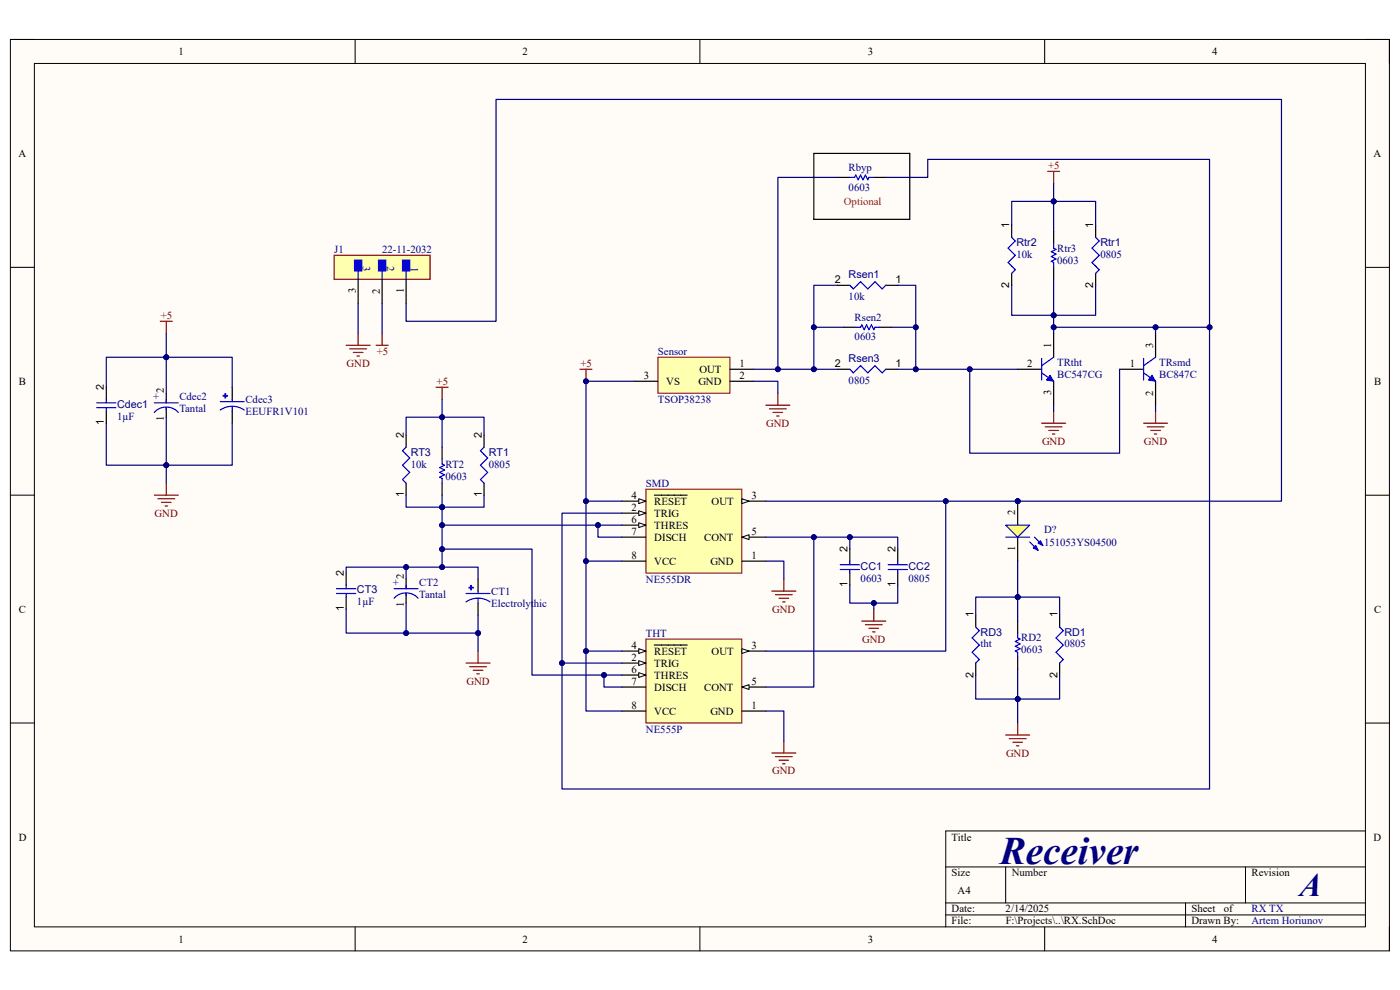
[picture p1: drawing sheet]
<svg xmlns="http://www.w3.org/2000/svg" width="297mm" height="210mm" viewBox="0 0 297 210" stroke-linecap="round" stroke-linejoin="round" font-family="sans-serif">
<path d="M2.2 8.4h292.6v193.3h-292.6z" fill-rule="evenodd" fill="#fffcf8"/>
<path d="M2.2 8.4h292.6v193.3h-292.6z" fill="none" stroke="#000" stroke-width=".21"/>
<path d="M7.3 13.5h282.4v183.1h-282.4z" fill-rule="evenodd" fill="#fffcf8"/>
<g fill="none" stroke="#000" stroke-width=".21">
<path d="M2.2 8.4h5.1M7.3 13.5h282.4v183.1h-282.4zM75.3 8.4v5.1M148.5 8.4v5.1M221.6 8.4v5.1M289.7 8.4h5.1v5.1M2.2 56.7h5.1M289.7 56.7h5.1M2.2 105h5.1M289.7 105.1h5.1M2.2 153.4h5.1M289.7 153.4h5.1"/>
<path d="M289.7 176.3h-89.1v20.3M75.3 196.6v5.1M148.5 196.6v5.1M200.6 183.9h89.1M200.6 191.5h89.1M200.6 194.1h89.1M213.4 183.9v7.6M221.6 196.6v5.1M251.5 191.5v5.1M264.2 183.9v7.6M294.8 196.6v5.1"/>
</g>
<path d="M137 103.8h20.4v17.8h-20.4z" fill-rule="evenodd" fill="#ffffb0"/>
<path d="M137 103.8h20.4v17.8h-20.4z" fill="none" stroke="#800000" stroke-width=".21"/>
<path d="M131.9 108.9h5.1M157.4 119h5.1" fill="none" stroke="#000" stroke-width=".25"/>
<path d="M135.5 108.4l1.5 .5-1.5 .5z" fill="#f8fcff"/>
<path d="M135.5 108.4l1.5 .5-1.5 .5z" fill="none" stroke="#000" stroke-width=".21"/>
<path d="M157.4 106.3h5.1" fill="none" stroke="#000" stroke-width=".25"/>
<path d="M157.4 105.8l1.5 .5-1.5 .5z" fill="#f8fcff"/>
<path d="M157.4 105.8l1.5 .5-1.5 .5z" fill="none" stroke="#000" stroke-width=".21"/>
<path d="M131.9 106.3h5.1" fill="none" stroke="#000" stroke-width=".25"/>
<path d="M135.5 105.8l1.5 .5-1.5 .5z" fill="#f8fcff"/>
<path d="M135.5 105.8l1.5 .5-1.5 .5z" fill="none" stroke="#000" stroke-width=".21"/>
<path d="M138.8 105h7M157.4 114h5.1" fill="none" stroke="#000" stroke-width=".25"/>
<path d="M157.4 114l1.5-.6v1.1z" fill="#f8fcff"/>
<path d="M157.4 114l1.5-.6v1.1z" fill="none" stroke="#000" stroke-width=".21"/>
<path d="M131.9 111.4h5.1" fill="none" stroke="#000" stroke-width=".25"/>
<path d="M135.5 110.9l1.5 .5-1.5 .5z" fill="#f8fcff"/>
<path d="M135.5 110.9l1.5 .5-1.5 .5z" fill="none" stroke="#000" stroke-width=".21"/>
<path d="M131.9 114h5.1M131.9 119h5.1" fill="none" stroke="#000" stroke-width=".25"/>
<path d="M139.6 75.8h15.2v7.6h-15.2z" fill-rule="evenodd" fill="#ffffb0"/>
<path d="M139.6 75.8h15.2v7.6h-15.2z" fill="none" stroke="#800000" stroke-width=".21"/>
<path d="M154.8 78.3h5.1M134.5 80.9h5.1M154.8 80.9h5.1" fill="none" stroke="#000" stroke-width=".25"/>
<path d="M162.5 86h5.1M163.2 86.7h3.6M164 87.5h2M164.8 88.3h.5M165 83.4v2.6" fill="none" stroke="#800000" stroke-width=".25"/>
<path d="M70.9 54.2h20.3v5.1h-20.3z" fill-rule="evenodd" fill="#ffffb0"/>
<path d="M70.9 54.2h20.3v5.1h-20.3z" fill="none" stroke="#800000" stroke-width=".25"/>
<path d="M85.4 55.2h1.5v2.3h-1.5z" fill-rule="evenodd" fill="#00f"/>
<path d="M85.4 55.2h1.5v2.3h-1.5zM86.2 57.5v1.8" fill="none" stroke="#00f" stroke-width=".25"/>
<path d="M80.3 55.2h1.5v2.3h-1.5z" fill-rule="evenodd" fill="#00f"/>
<path d="M80.3 55.2h1.5v2.3h-1.5zM81.1 57.5v1.8" fill="none" stroke="#00f" stroke-width=".25"/>
<path d="M75.2 55.2h1.5v2.3h-1.5z" fill-rule="evenodd" fill="#00f"/>
<path d="M75.2 55.2h1.5v2.3h-1.5zM76 57.5v1.8" fill="none" stroke="#00f" stroke-width=".25"/>
<path d="M76 59.3v5M81.1 59.3v5M86.2 59.3v5" fill="none" stroke="#000" stroke-width=".25"/>
<path d="M99.9 124.2h.1v.9h-.1z" fill-rule="evenodd" fill="#00f"/>
<path d="M99.9 124.2h.1v.9h-.1z" fill="none" stroke="#00f" stroke-width=".25"/>
<path d="M99.5 124.6h.9v.1h-.9z" fill-rule="evenodd" fill="#00f"/>
<path d="M98.9 127.7a4.4 4.4 0 0 1 5.1 0M98.9 125.9h5.1M99.5 124.6h.9v.1h-.9zM101.4 125.4v.5M101.4 126.9v1" fill="none" stroke="#00f" stroke-width=".25"/>
<path d="M101.4 122.9v2.5M101.4 127.9v2.6" fill="none" stroke="#000" stroke-width=".25"/>
<path d="M47.7 83.5h.2v.9h-.2z" fill-rule="evenodd" fill="#00f"/>
<path d="M47.7 83.5h.2v.9h-.2z" fill="none" stroke="#00f" stroke-width=".25"/>
<path d="M47.3 83.9h.9v.1h-.9z" fill-rule="evenodd" fill="#00f"/>
<path d="M46.7 85.2h5.1M46.7 87a4.4 4.4 0 0 1 5.1 0M47.3 83.9h.9v.1h-.9zM49.3 84.7v.5M49.3 86.2v1M86.2 94.9l-.8 .7 1.5 1.6-1.5 1.5 1.5 1.5-1.5 1.5 .8 .8M93.8 97.4v1l.5 .3-1 .5 1 .5-1 .5 1 .5-1 .5 .5 .3v1M102.7 94.9l-.8 .7 1.6 1.6-1.6 1.5 1.6 1.5-1.6 1.5 .8 .8M83.6 126.9a3.4 3.4 0 0 1 5.1 0M83.6 124.9h5.1M86.2 124.1v.8M86.2 125.9v.5" fill="none" stroke="#00f" stroke-width=".25"/>
<path d="M49.3 82.1v2.6M49.3 87.2v2.6M86.2 92.3v2.6M93.8 94.9v2.5M102.7 92.3v2.6M86.2 102.5v2.5M93.8 102.5v2.5M102.7 102.5v2.5M86.2 122.9v2M86.2 125.9v2" fill="none" stroke="#000" stroke-width=".25"/>
<g fill="none" stroke="#800000" stroke-width=".25">
<path d="M73.4 73.2h5.1M74.2 74h3.6M75 74.8h2M75.7 75.5h.5M76 70.7v2.5M79.8 73.2h2.5M81.1 70.7v2.5M123 78.3h2.6M124.3 78.3v2.6M101.4 138.1v2.6M98.9 140.7h5.1M99.6 141.4h3.6"/>
<path d="M100.4 142.2h2M101.2 142.9h.5"/>
</g>
<circle cx="124.3" cy="80.9" r=".51" fill="#000080"/>
<circle cx="124.3" cy="80.9" r=".51" fill="none" stroke="#000080" stroke-width=".21"/>
<path d="M92.5 82.1h2.6M93.8 82.1v2.6M163.7 125.4h5.1M164.5 126.2h3.6M165.3 126.9h2M166 127.7h.5M166.3 122.9v2.5" fill="none" stroke="#800000" stroke-width=".25"/>
<path d="M177.7 78.3h2.6M177.7 60.5h2.6M179 69.4h2.6M186.6 69.4h2.6M187.9 78.3h2.6M187.9 60.5h2.6M215.9 78.3h5.1M223.5 70.7v5.1M223.5 80.9v5.1M73.4 121.6v2.5M73.4 126.7v2.5" fill="none" stroke="#000" stroke-width=".25"/>
<path d="M180.3 78.3l.7 .8 1.6-1.5 1.5 1.5 1.5-1.5 1.6 1.5 .7-.8M180.3 60.5l.7 .8 1.6-1.5 1.5 1.5 1.5-1.5 1.6 1.5 .7-.8M181.6 69.4h1l.2-.5 .5 1 .5-1 .6 1 .5-1 .5 1 .2-.5h1M221 79.1l2.5 1.8M221 76v4.6M223.5 75.8l-2.5 1.8M71.4 124.9h4.1M71.4 125.9h4.1M73.4 124.1v.8M73.4 125.9v.8" fill="none" stroke="#00f" stroke-width=".25"/>
<path d="M222.8 79.6l.7 1.3-1.5-.3z" fill="#00f"/>
<path d="M222.8 79.6l.7 1.3-1.5-.3z" fill="none" stroke="#00f" stroke-width=".21"/>
<path d="M214.6 47.8v2.6M214.6 58v2.5M223.5 49.1v2.5M223.5 56.7v2.6M232.4 47.8v2.6M232.4 58v2.5" fill="none" stroke="#000" stroke-width=".25"/>
<path d="M214.6 50.4l.8 .7-1.5 1.5 1.5 1.6-1.5 1.5 1.5 1.5-.8 .8M223.5 51.6v1l.5 .3-1 .5 1 .5-1 .5 1 .5-1 .5 .5 .3v1M232.4 50.4l.8 .7-1.5 1.5 1.5 1.6-1.5 1.5 1.5 1.5-.8 .8" fill="none" stroke="#00f" stroke-width=".25"/>
<circle cx="215.9" cy="106.3" r=".51" fill="#000080"/>
<circle cx="215.9" cy="106.3" r=".51" fill="none" stroke="#000080" stroke-width=".21"/>
<path d="M215.9 106.3v5.1" fill="none" stroke="#000" stroke-width=".25"/>
<circle cx="215.9" cy="106.3" r=".51" fill="#000080"/>
<circle cx="215.9" cy="106.3" r=".51" fill="none" stroke="#000080" stroke-width=".21"/>
<path d="M215.9 114v5" fill="none" stroke="#000" stroke-width=".25"/>
<path d="M213.4 111.4h5.1l-2.6 2.6z" fill="#ff0"/>
<path d="M213.4 111.4h5.1l-2.6 2.6zM218.5 115l1.7 1.7M219.5 114l1.7 1.7" fill="none" stroke="#00f" stroke-width=".25"/>
<path d="M219.7 115.7l.5 1-1-.5z" fill="#00f"/>
<path d="M219.7 115.7l.5 1-1-.5z" fill="none" stroke="#00f" stroke-width=".25"/>
<path d="M220.2 115.2l.5-.5 .5 1z" fill="#00f"/>
<g fill="none" stroke="#00f" stroke-width=".25">
<path d="M180.3 37.6h1l.3-.5 .5 1 .5-1 .5 1 .5-1 .5 1 .3-.5h1M20.5 85.5h4.1M20.5 86.5h4.1M22.6 86.5v.7M22.6 84.7v.8M32.7 85.5h5.1M32.7 87.5a3.4 3.4 0 0 1 5.1 0M35.3 84.7v.8M35.3 86.5v.5M178.3 119.8h4M180.3 119v.8M188.4 119.8h4.1"/>
<path d="M190.5 119v.8M213.4 114h5.1M220.2 115.2l.5-.5 .5 1zM178.3 120.8h4M180.3 120.8v.8M188.4 120.8h4.1M190.5 120.8v.8M207 133l.8 .8-1.6 1.5 1.6 1.5-1.6 1.6 1.6 1.5-.8 .8M215.9 134.3v1l.5 .3-1 .5 1 .5-1 .5 1 .5-1 .5 .5 .3v1M224.8 133l.8 .8-1.6 1.5 1.6 1.5-1.6 1.6 1.6 1.5-.8 .8"/>
</g>
<g fill="none" stroke="#000" stroke-width=".25">
<path d="M172.7 32.5h20.3v14h-20.3zM177.7 37.6h2.6M185.4 37.6h2.5M22.6 87.2v2.6M22.6 82.1v2.6M35.3 83.4v2.1M35.3 86.5v2M180.3 116.5v2.5M190.5 116.5v2.5M180.3 121.6v2.5M190.5 121.6v2.5M207 130.5v2.5"/>
<path d="M215.9 131.8v2.5M215.9 139.4v2.5M224.8 130.5v2.5M207 140.7v2.5M224.8 140.7v2.5"/>
</g>
<g fill="none" stroke="#800000" stroke-width=".25">
<path d="M222.3 36.4h2.5M223.5 36.4v2.5M34 68.2h2.5M35.3 68.2v2.5M221 89.8h5.1M221.8 90.6h3.5M222.5 91.3h2M223.3 92.1h.5M223.5 87.2v2.6M32.7 105h5.1M33.5 105.8h3.6M34.3 106.6h2"/>
<path d="M35 107.3h.5M35.3 102.5v2.5M182.8 131.8h5.1M183.6 132.5h3.6M184.4 133.3h2M185.1 134h.5M185.4 129.2v2.6M213.4 155.9h5.1M214.1 156.7h3.6M214.9 157.5h2M215.6 158.2h.6M215.9 153.4v2.5"/>
</g>
<path d="M137 135.6h20.4v17.8h-20.4z" fill-rule="evenodd" fill="#ffffb0"/>
<path d="M137 135.6h20.4v17.8h-20.4z" fill="none" stroke="#800000" stroke-width=".21"/>
<path d="M131.9 140.7h5.1M157.4 150.8h5.1" fill="none" stroke="#000" stroke-width=".25"/>
<path d="M135.5 140.1l1.5 .6-1.5 .5z" fill="#f8fcff"/>
<path d="M135.5 140.1l1.5 .6-1.5 .5z" fill="none" stroke="#000" stroke-width=".21"/>
<path d="M157.4 138.1h5.1" fill="none" stroke="#000" stroke-width=".25"/>
<path d="M157.4 137.6l1.5 .5-1.5 .5z" fill="#f8fcff"/>
<path d="M157.4 137.6l1.5 .5-1.5 .5z" fill="none" stroke="#000" stroke-width=".21"/>
<path d="M131.9 138.1h5.1" fill="none" stroke="#000" stroke-width=".25"/>
<path d="M135.5 137.6l1.5 .5-1.5 .5z" fill="#f8fcff"/>
<path d="M135.5 137.6l1.5 .5-1.5 .5z" fill="none" stroke="#000" stroke-width=".21"/>
<path d="M138.8 136.8h7M157.4 145.7h5.1" fill="none" stroke="#000" stroke-width=".25"/>
<path d="M157.4 145.7l1.5-.5v1.1z" fill="#f8fcff"/>
<path d="M157.4 145.7l1.5-.5v1.1z" fill="none" stroke="#000" stroke-width=".21"/>
<path d="M131.9 143.2h5.1" fill="none" stroke="#000" stroke-width=".25"/>
<path d="M135.5 142.7l1.5 .5-1.5 .5z" fill="#f8fcff"/>
<path d="M135.5 142.7l1.5 .5-1.5 .5z" fill="none" stroke="#000" stroke-width=".21"/>
<path d="M237.5 78.3h5.1M245.2 70.7v5.1M245.2 80.9v5.1M131.9 145.7h5.1M131.9 150.8h5.1" fill="none" stroke="#000" stroke-width=".25"/>
<path d="M163.7 159.7h5.1M166.3 157.2v2.5M164.5 160.5h3.6M165.3 161.3h2M166 162h.5" fill="none" stroke="#800000" stroke-width=".25"/>
<path d="M242.6 79.1l2.6 1.8M242.6 76v4.6M245.2 75.8l-2.6 1.8" fill="none" stroke="#00f" stroke-width=".25"/>
<path d="M244.4 79.6l.8 1.3-1.6-.3z" fill="#00f"/>
<path d="M244.4 79.6l.8 1.3-1.6-.3z" fill="none" stroke="#00f" stroke-width=".21"/>
<path d="M242.6 89.8h5.1M243.4 90.6h3.5M244.1 91.3h2.1M244.9 92.1h.5M245.2 87.2v2.6" fill="none" stroke="#800000" stroke-width=".25"/>
<path d="M131.9 106.3h-7.6v12.7h7.6" fill="none" stroke="#000080" stroke-width=".25"/>
<circle cx="124.3" cy="106.3" r=".51" fill="#000080"/>
<circle cx="124.3" cy="106.3" r=".51" fill="none" stroke="#000080" stroke-width=".21"/>
<circle cx="124.3" cy="119" r=".51" fill="#000080"/>
<circle cx="124.3" cy="119" r=".51" fill="none" stroke="#000080" stroke-width=".21"/>
<path d="M134.5 80.9h-10.2v25.4" fill="none" stroke="#000080" stroke-width=".25"/>
<circle cx="124.3" cy="106.3" r=".51" fill="#000080"/>
<circle cx="124.3" cy="106.3" r=".51" fill="none" stroke="#000080" stroke-width=".21"/>
<circle cx="124.3" cy="80.9" r=".51" fill="#000080"/>
<circle cx="124.3" cy="80.9" r=".51" fill="none" stroke="#000080" stroke-width=".21"/>
<path d="M76 64.3v6.4M81.1 64.3v6.4M159.9 80.9h5.1v2.5M86.2 127.9v6.4h15.2" fill="none" stroke="#000080" stroke-width=".25"/>
<circle cx="101.4" cy="134.3" r=".51" fill="#000080"/>
<circle cx="101.4" cy="134.3" r=".51" fill="none" stroke="#000080" stroke-width=".21"/>
<circle cx="86.2" cy="134.3" r=".51" fill="#000080"/>
<circle cx="86.2" cy="134.3" r=".51" fill="none" stroke="#000080" stroke-width=".21"/>
<path d="M93.8 105v2.6h8.9v-2.6" fill="none" stroke="#000080" stroke-width=".25"/>
<circle cx="93.8" cy="107.6" r=".51" fill="#000080"/>
<circle cx="93.8" cy="107.6" r=".51" fill="none" stroke="#000080" stroke-width=".21"/>
<path d="M86.2 105v2.6h7.6" fill="none" stroke="#000080" stroke-width=".25"/>
<circle cx="93.8" cy="107.6" r=".51" fill="#000080"/>
<circle cx="93.8" cy="107.6" r=".51" fill="none" stroke="#000080" stroke-width=".21"/>
<path d="M102.7 92.3v-3.8h-8.9v6.4" fill="none" stroke="#000080" stroke-width=".25"/>
<circle cx="93.8" cy="88.5" r=".51" fill="#000080"/>
<circle cx="93.8" cy="88.5" r=".51" fill="none" stroke="#000080" stroke-width=".21"/>
<path d="M162.5 119h3.8v3.9M86.2 120.3h-12.8v1.3" fill="none" stroke="#000080" stroke-width=".25"/>
<circle cx="86.2" cy="120.3" r=".51" fill="#000080"/>
<circle cx="86.2" cy="120.3" r=".51" fill="none" stroke="#000080" stroke-width=".21"/>
<path d="M73.4 129.2v5.1h12.8" fill="none" stroke="#000080" stroke-width=".25"/>
<circle cx="86.2" cy="134.3" r=".51" fill="#000080"/>
<circle cx="86.2" cy="134.3" r=".51" fill="none" stroke="#000080" stroke-width=".21"/>
<path d="M179 69.4h-6.3v8.9h5" fill="none" stroke="#000080" stroke-width=".25"/>
<circle cx="172.7" cy="69.4" r=".51" fill="#000080"/>
<circle cx="172.7" cy="69.4" r=".51" fill="none" stroke="#000080" stroke-width=".21"/>
<circle cx="172.7" cy="78.3" r=".51" fill="#000080"/>
<circle cx="172.7" cy="78.3" r=".51" fill="none" stroke="#000080" stroke-width=".21"/>
<path d="M189.2 69.4h5.1v8.9h-3.8" fill="none" stroke="#000080" stroke-width=".25"/>
<circle cx="194.3" cy="78.3" r=".51" fill="#000080"/>
<circle cx="194.3" cy="78.3" r=".51" fill="none" stroke="#000080" stroke-width=".21"/>
<circle cx="194.3" cy="69.4" r=".51" fill="#000080"/>
<circle cx="194.3" cy="69.4" r=".51" fill="none" stroke="#000080" stroke-width=".21"/>
<path d="M190.5 60.5h3.8v8.9" fill="none" stroke="#000080" stroke-width=".25"/>
<circle cx="194.3" cy="69.4" r=".51" fill="#000080"/>
<circle cx="194.3" cy="69.4" r=".51" fill="none" stroke="#000080" stroke-width=".21"/>
<path d="M177.7 60.5h-5v8.9" fill="none" stroke="#000080" stroke-width=".25"/>
<circle cx="172.7" cy="69.4" r=".51" fill="#000080"/>
<circle cx="172.7" cy="69.4" r=".51" fill="none" stroke="#000080" stroke-width=".21"/>
<path d="M232.4 60.5v6.4h-8.9" fill="none" stroke="#000080" stroke-width=".25"/>
<circle cx="223.5" cy="66.9" r=".51" fill="#000080"/>
<circle cx="223.5" cy="66.9" r=".51" fill="none" stroke="#000080" stroke-width=".21"/>
<path d="M214.6 60.5v6.4h8.9" fill="none" stroke="#000080" stroke-width=".25"/>
<circle cx="223.5" cy="66.9" r=".51" fill="#000080"/>
<circle cx="223.5" cy="66.9" r=".51" fill="none" stroke="#000080" stroke-width=".21"/>
<path d="M232.4 47.8v-5.1h-8.9v6.4" fill="none" stroke="#000080" stroke-width=".25"/>
<circle cx="223.5" cy="42.7" r=".51" fill="#000080"/>
<circle cx="223.5" cy="42.7" r=".51" fill="none" stroke="#000080" stroke-width=".21"/>
<path d="M223.5 42.7h-8.9v5.1" fill="none" stroke="#000080" stroke-width=".25"/>
<circle cx="223.5" cy="42.7" r=".51" fill="#000080"/>
<circle cx="223.5" cy="42.7" r=".51" fill="none" stroke="#000080" stroke-width=".21"/>
<path d="M194.3 78.3h21.6" fill="none" stroke="#000080" stroke-width=".25"/>
<circle cx="205.7" cy="78.3" r=".51" fill="#000080"/>
<circle cx="205.7" cy="78.3" r=".51" fill="none" stroke="#000080" stroke-width=".21"/>
<circle cx="194.3" cy="78.3" r=".51" fill="#000080"/>
<circle cx="194.3" cy="78.3" r=".51" fill="none" stroke="#000080" stroke-width=".21"/>
<path d="M93.8 84.7v3.8h-7.6v3.8" fill="none" stroke="#000080" stroke-width=".25"/>
<circle cx="93.8" cy="88.5" r=".51" fill="#000080"/>
<circle cx="93.8" cy="88.5" r=".51" fill="none" stroke="#000080" stroke-width=".21"/>
<path d="M215.9 141.9v6.4h8.9v-5.1" fill="none" stroke="#000080" stroke-width=".25"/>
<circle cx="215.9" cy="148.3" r=".51" fill="#000080"/>
<circle cx="215.9" cy="148.3" r=".51" fill="none" stroke="#000080" stroke-width=".21"/>
<path d="M224.8 130.5v-3.8h-8.9v5.1" fill="none" stroke="#000080" stroke-width=".25"/>
<circle cx="215.9" cy="126.7" r=".51" fill="#000080"/>
<circle cx="215.9" cy="126.7" r=".51" fill="none" stroke="#000080" stroke-width=".21"/>
<path d="M215.9 126.7h-8.9v3.8" fill="none" stroke="#000080" stroke-width=".25"/>
<circle cx="215.9" cy="126.7" r=".51" fill="#000080"/>
<circle cx="215.9" cy="126.7" r=".51" fill="none" stroke="#000080" stroke-width=".21"/>
<path d="M207 143.2v5.1h8.9" fill="none" stroke="#000080" stroke-width=".25"/>
<circle cx="215.9" cy="148.3" r=".51" fill="#000080"/>
<circle cx="215.9" cy="148.3" r=".51" fill="none" stroke="#000080" stroke-width=".21"/>
<path d="M215.9 119v7.7" fill="none" stroke="#000080" stroke-width=".25"/>
<circle cx="215.9" cy="126.7" r=".51" fill="#000080"/>
<circle cx="215.9" cy="126.7" r=".51" fill="none" stroke="#000080" stroke-width=".21"/>
<path d="M215.9 148.3v5.1" fill="none" stroke="#000080" stroke-width=".25"/>
<circle cx="215.9" cy="148.3" r=".51" fill="#000080"/>
<circle cx="215.9" cy="148.3" r=".51" fill="none" stroke="#000080" stroke-width=".21"/>
<path d="M49.3 82.1v-6.3h-14v7.6" fill="none" stroke="#000080" stroke-width=".25"/>
<circle cx="35.3" cy="75.8" r=".51" fill="#000080"/>
<circle cx="35.3" cy="75.8" r=".51" fill="none" stroke="#000080" stroke-width=".21"/>
<path d="M35.3 88.5v10.2h14v-8.9" fill="none" stroke="#000080" stroke-width=".25"/>
<circle cx="35.3" cy="98.7" r=".51" fill="#000080"/>
<circle cx="35.3" cy="98.7" r=".51" fill="none" stroke="#000080" stroke-width=".21"/>
<path d="M22.6 89.8v8.9h12.7" fill="none" stroke="#000080" stroke-width=".25"/>
<circle cx="35.3" cy="98.7" r=".51" fill="#000080"/>
<circle cx="35.3" cy="98.7" r=".51" fill="none" stroke="#000080" stroke-width=".21"/>
<path d="M35.3 98.7v3.8" fill="none" stroke="#000080" stroke-width=".25"/>
<circle cx="35.3" cy="98.7" r=".51" fill="#000080"/>
<circle cx="35.3" cy="98.7" r=".51" fill="none" stroke="#000080" stroke-width=".21"/>
<path d="M35.3 70.7v5.1" fill="none" stroke="#000080" stroke-width=".25"/>
<circle cx="35.3" cy="75.8" r=".51" fill="#000080"/>
<circle cx="35.3" cy="75.8" r=".51" fill="none" stroke="#000080" stroke-width=".21"/>
<path d="M35.3 75.8h-12.7v6.3M223.5 86v1.2" fill="none" stroke="#000080" stroke-width=".25"/>
<circle cx="35.3" cy="75.8" r=".51" fill="#000080"/>
<circle cx="35.3" cy="75.8" r=".51" fill="none" stroke="#000080" stroke-width=".21"/>
<path d="M223.5 38.9v3.8" fill="none" stroke="#000080" stroke-width=".25"/>
<circle cx="223.5" cy="42.7" r=".51" fill="#000080"/>
<circle cx="223.5" cy="42.7" r=".51" fill="none" stroke="#000080" stroke-width=".21"/>
<path d="M180.3 114h10.2v2.5" fill="none" stroke="#000080" stroke-width=".25"/>
<circle cx="180.3" cy="114" r=".51" fill="#000080"/>
<circle cx="180.3" cy="114" r=".51" fill="none" stroke="#000080" stroke-width=".21"/>
<path d="M190.5 124.1v3.8h-5.1v1.3" fill="none" stroke="#000080" stroke-width=".25"/>
<circle cx="185.4" cy="127.9" r=".51" fill="#000080"/>
<circle cx="185.4" cy="127.9" r=".51" fill="none" stroke="#000080" stroke-width=".21"/>
<path d="M180.3 124.1v3.8h5.1" fill="none" stroke="#000080" stroke-width=".25"/>
<circle cx="185.4" cy="127.9" r=".51" fill="#000080"/>
<circle cx="185.4" cy="127.9" r=".51" fill="none" stroke="#000080" stroke-width=".21"/>
<path d="M177.7 37.6h-12.7v40.7" fill="none" stroke="#000080" stroke-width=".25"/>
<circle cx="165" cy="78.3" r=".51" fill="#000080"/>
<circle cx="165" cy="78.3" r=".51" fill="none" stroke="#000080" stroke-width=".21"/>
<path d="M187.9 37.6h8.9v-3.8h59.8v35.6" fill="none" stroke="#000080" stroke-width=".25"/>
<circle cx="256.6" cy="69.4" r=".51" fill="#000080"/>
<circle cx="256.6" cy="69.4" r=".51" fill="none" stroke="#000080" stroke-width=".21"/>
<path d="M124.3 119v19.1h7.6" fill="none" stroke="#000080" stroke-width=".25"/>
<circle cx="124.3" cy="138.1" r=".51" fill="#000080"/>
<circle cx="124.3" cy="138.1" r=".51" fill="none" stroke="#000080" stroke-width=".21"/>
<circle cx="124.3" cy="119" r=".51" fill="#000080"/>
<circle cx="124.3" cy="119" r=".51" fill="none" stroke="#000080" stroke-width=".21"/>
<path d="M124.3 138.1v12.7h7.6" fill="none" stroke="#000080" stroke-width=".25"/>
<circle cx="124.3" cy="138.1" r=".51" fill="#000080"/>
<circle cx="124.3" cy="138.1" r=".51" fill="none" stroke="#000080" stroke-width=".21"/>
<path d="M119.2 140.7h12.7" fill="none" stroke="#000080" stroke-width=".25"/>
<circle cx="119.2" cy="140.7" r=".51" fill="#000080"/>
<circle cx="119.2" cy="140.7" r=".51" fill="none" stroke="#000080" stroke-width=".21"/>
<path d="M131.9 143.2h-3.8v2.5h3.8" fill="none" stroke="#000080" stroke-width=".25"/>
<circle cx="128.1" cy="143.2" r=".51" fill="#000080"/>
<circle cx="128.1" cy="143.2" r=".51" fill="none" stroke="#000080" stroke-width=".21"/>
<path d="M93.8 116.5h19.1v26.7h15.2" fill="none" stroke="#000080" stroke-width=".25"/>
<circle cx="128.1" cy="143.2" r=".51" fill="#000080"/>
<circle cx="128.1" cy="143.2" r=".51" fill="none" stroke="#000080" stroke-width=".21"/>
<circle cx="93.8" cy="116.5" r=".51" fill="#000080"/>
<circle cx="93.8" cy="116.5" r=".51" fill="none" stroke="#000080" stroke-width=".21"/>
<path d="M200.6 106.3v31.8h-38.1" fill="none" stroke="#000080" stroke-width=".25"/>
<circle cx="200.6" cy="106.3" r=".51" fill="#000080"/>
<circle cx="200.6" cy="106.3" r=".51" fill="none" stroke="#000080" stroke-width=".21"/>
<path d="M172.7 114v31.7h-10.2" fill="none" stroke="#000080" stroke-width=".25"/>
<circle cx="172.7" cy="114" r=".51" fill="#000080"/>
<circle cx="172.7" cy="114" r=".51" fill="none" stroke="#000080" stroke-width=".21"/>
<path d="M223.5 69.4h33.1v98h-137.4v-58.5h12.8M162.5 150.8h3.8v6.4" fill="none" stroke="#000080" stroke-width=".25"/>
<circle cx="223.5" cy="69.4" r=".51" fill="#000080"/>
<circle cx="223.5" cy="69.4" r=".51" fill="none" stroke="#000080" stroke-width=".21"/>
<circle cx="245.2" cy="69.4" r=".51" fill="#000080"/>
<circle cx="245.2" cy="69.4" r=".51" fill="none" stroke="#000080" stroke-width=".21"/>
<circle cx="256.6" cy="69.4" r=".51" fill="#000080"/>
<circle cx="256.6" cy="69.4" r=".51" fill="none" stroke="#000080" stroke-width=".21"/>
<circle cx="119.2" cy="140.7" r=".51" fill="#000080"/>
<circle cx="119.2" cy="140.7" r=".51" fill="none" stroke="#000080" stroke-width=".21"/>
<path d="M159.9 78.3h12.8" fill="none" stroke="#000080" stroke-width=".25"/>
<circle cx="172.7" cy="78.3" r=".51" fill="#000080"/>
<circle cx="172.7" cy="78.3" r=".51" fill="none" stroke="#000080" stroke-width=".21"/>
<circle cx="165" cy="78.3" r=".51" fill="#000080"/>
<circle cx="165" cy="78.3" r=".51" fill="none" stroke="#000080" stroke-width=".21"/>
<path d="M162.5 114h17.8v2.5" fill="none" stroke="#000080" stroke-width=".25"/>
<circle cx="172.7" cy="114" r=".51" fill="#000080"/>
<circle cx="172.7" cy="114" r=".51" fill="none" stroke="#000080" stroke-width=".21"/>
<circle cx="180.3" cy="114" r=".51" fill="#000080"/>
<circle cx="180.3" cy="114" r=".51" fill="none" stroke="#000080" stroke-width=".21"/>
<path d="M86.2 122.9v-2.6h15.2v2.6" fill="none" stroke="#000080" stroke-width=".25"/>
<circle cx="93.8" cy="120.3" r=".51" fill="#000080"/>
<circle cx="93.8" cy="120.3" r=".51" fill="none" stroke="#000080" stroke-width=".21"/>
<circle cx="86.2" cy="120.3" r=".51" fill="#000080"/>
<circle cx="86.2" cy="120.3" r=".51" fill="none" stroke="#000080" stroke-width=".21"/>
<path d="M93.8 107.6v12.7" fill="none" stroke="#000080" stroke-width=".25"/>
<circle cx="93.8" cy="107.6" r=".51" fill="#000080"/>
<circle cx="93.8" cy="107.6" r=".51" fill="none" stroke="#000080" stroke-width=".21"/>
<circle cx="93.8" cy="111.4" r=".51" fill="#000080"/>
<circle cx="93.8" cy="111.4" r=".51" fill="none" stroke="#000080" stroke-width=".21"/>
<circle cx="93.8" cy="116.5" r=".51" fill="#000080"/>
<circle cx="93.8" cy="116.5" r=".51" fill="none" stroke="#000080" stroke-width=".21"/>
<circle cx="93.8" cy="120.3" r=".51" fill="#000080"/>
<circle cx="93.8" cy="120.3" r=".51" fill="none" stroke="#000080" stroke-width=".21"/>
<path d="M101.4 130.5v7.6" fill="none" stroke="#000080" stroke-width=".25"/>
<circle cx="101.4" cy="134.3" r=".51" fill="#000080"/>
<circle cx="101.4" cy="134.3" r=".51" fill="none" stroke="#000080" stroke-width=".21"/>
<path d="M223.5 59.3v11.4" fill="none" stroke="#000080" stroke-width=".25"/>
<circle cx="223.5" cy="66.9" r=".51" fill="#000080"/>
<circle cx="223.5" cy="66.9" r=".51" fill="none" stroke="#000080" stroke-width=".21"/>
<circle cx="223.5" cy="69.4" r=".51" fill="#000080"/>
<circle cx="223.5" cy="69.4" r=".51" fill="none" stroke="#000080" stroke-width=".21"/>
<path d="M245.2 69.4v1.3" fill="none" stroke="#000080" stroke-width=".25"/>
<circle cx="245.2" cy="69.4" r=".51" fill="#000080"/>
<circle cx="245.2" cy="69.4" r=".51" fill="none" stroke="#000080" stroke-width=".21"/>
<path d="M205.7 78.3v17.8h31.8v-17.8" fill="none" stroke="#000080" stroke-width=".25"/>
<circle cx="205.7" cy="78.3" r=".51" fill="#000080"/>
<circle cx="205.7" cy="78.3" r=".51" fill="none" stroke="#000080" stroke-width=".21"/>
<path d="M245.2 86v1.2M131.9 111.4h-5v2.6h5" fill="none" stroke="#000080" stroke-width=".25"/>
<circle cx="126.9" cy="111.4" r=".51" fill="#000080"/>
<circle cx="126.9" cy="111.4" r=".51" fill="none" stroke="#000080" stroke-width=".21"/>
<path d="M93.8 111.4h33.1" fill="none" stroke="#000080" stroke-width=".25"/>
<circle cx="126.9" cy="111.4" r=".51" fill="#000080"/>
<circle cx="126.9" cy="111.4" r=".51" fill="none" stroke="#000080" stroke-width=".21"/>
<circle cx="93.8" cy="111.4" r=".51" fill="#000080"/>
<circle cx="93.8" cy="111.4" r=".51" fill="none" stroke="#000080" stroke-width=".21"/>
<path d="M86.2 64.3v3.9h19v-47.1h166.7v85.2h-109.4" fill="none" stroke="#000080" stroke-width=".25"/>
<circle cx="200.6" cy="106.3" r=".51" fill="#000080"/>
<circle cx="200.6" cy="106.3" r=".51" fill="none" stroke="#000080" stroke-width=".21"/>
<circle cx="215.9" cy="106.3" r=".51" fill="#000080"/>
<circle cx="215.9" cy="106.3" r=".51" fill="none" stroke="#000080" stroke-width=".21"/>
<text font-size="8.3" fill="#000080" x="212.1" y="183.4">Receiver</text>
<text font-size="6.9" fill="#000080" x="275.7" y="190">A</text>
<g font-size="2.3">
<text x="37.9" y="11.7">1</text>
<text x="110.9" y="11.7">2</text>
<text x="184.1" y="11.7">3</text>
<text x="257.1" y="11.7">4</text>
<text x="3.9" y="33.3">A</text>
<text x="291.4" y="33.3">A</text>
<text x="214.1" y="48.3" transform="rotate(-90 214.1 48.3)">1</text>
<text x="231.9" y="48.3" transform="rotate(-90 231.9 48.3)">1</text>
<text x="75.5" y="62.2" transform="rotate(-90 75.5 62.2)">3</text>
<text x="80.6" y="62.4" transform="rotate(-90 80.6 62.4)">2</text>
<text x="85.6" y="62.1" transform="rotate(-90 85.6 62.1)">1</text>
<text x="177.1" y="60">2</text>
<text x="189.9" y="60">1</text>
<text x="214.1" y="61.2" transform="rotate(-90 214.1 61.2)">2</text>
<text x="231.9" y="61.2" transform="rotate(-90 231.9 61.2)">2</text>
<text x="156.9" y="77.8">1</text>
<text x="177.1" y="77.8">2</text>
<text x="189.9" y="77.8">1</text>
<text x="217.9" y="77.8">2</text>
<text x="223" y="73.7" transform="rotate(-90 223 73.7)">1</text>
<text x="239.7" y="77.8">1</text>
<text x="244.6" y="73.7" transform="rotate(-90 244.6 73.7)">3</text>
<text x="4" y="81.6">B</text>
<text x="22.1" y="82.6" transform="rotate(-90 22.1 82.6)">2</text>
<text x="34.8" y="83.4" transform="rotate(-90 34.8 83.4)">2</text>
<text x="136.6" y="80.3">3</text>
<text x="141.4" y="81.6">VS</text>
<text x="148.2" y="81.6">GND</text>
<text x="148.4" y="79.1">OUT</text>
<text x="156.9" y="80.3">2</text>
<text x="223" y="83.9" transform="rotate(-90 223 83.9)">3</text>
<text x="244.6" y="83.9" transform="rotate(-90 244.6 83.9)">2</text>
<text x="291.5" y="81.6">B</text>
<text x="34.8" y="89.4" transform="rotate(-90 34.8 89.4)">1</text>
<text x="22.1" y="90.1" transform="rotate(-90 22.1 90.1)">1</text>
<text x="85.7" y="92.8" transform="rotate(-90 85.7 92.8)">2</text>
<text x="102.2" y="92.8" transform="rotate(-90 102.2 92.8)">2</text>
<text x="85.7" y="105.4" transform="rotate(-90 85.7 105.4)">1</text>
<text x="102.2" y="105.4" transform="rotate(-90 102.2 105.4)">1</text>
<text x="133.9" y="105.8">4</text>
<text x="138.8" y="107.1">RESET</text>
<text x="151" y="107.1">OUT</text>
<text x="159.4" y="105.8">3</text>
<text x="133.9" y="108.3">2</text>
<text x="133.9" y="110.9">6</text>
<text x="133.9" y="113.4">7</text>
<text x="138.8" y="109.6">TRIG</text>
<text x="138.8" y="112.1">THRES</text>
<text x="159.4" y="113.4">5</text>
<text x="215.4" y="109.3" transform="rotate(-90 215.4 109.3)">2</text>
<text x="134" y="118.5">8</text>
<text x="138.8" y="114.7">DISCH</text>
<text x="138.8" y="119.8">VCC</text>
<text x="149.4" y="114.7">CONT</text>
<text x="150.7" y="119.8">GND</text>
<text x="159.4" y="118.5">1</text>
<text x="179.8" y="117" transform="rotate(-90 179.8 117)">2</text>
<text x="190" y="117" transform="rotate(-90 190 117)">2</text>
<text x="215.4" y="116.8" transform="rotate(-90 215.4 116.8)">1</text>
<text x="72.9" y="122.1" transform="rotate(-90 72.9 122.1)">2</text>
<text x="85.6" y="122.9" transform="rotate(-90 85.6 122.9)">2</text>
<text x="179.8" y="124.5" transform="rotate(-90 179.8 124.5)">1</text>
<text x="190" y="124.5" transform="rotate(-90 190 124.5)">1</text>
<text x="4" y="130">C</text>
<text x="72.9" y="129.5" transform="rotate(-90 72.9 129.5)">1</text>
<text x="85.6" y="128.8" transform="rotate(-90 85.6 128.8)">1</text>
<text x="206.5" y="131" transform="rotate(-90 206.5 131)">1</text>
<text x="224.3" y="131" transform="rotate(-90 224.3 131)">1</text>
<text x="291.5" y="130">C</text>
<text x="133.9" y="137.6">4</text>
<text x="159.4" y="137.6">3</text>
<text x="133.9" y="140.1">2</text>
<text x="133.9" y="142.7">6</text>
<text x="138.8" y="141.4">TRIG</text>
<text x="138.8" y="138.9">RESET</text>
<text x="138.8" y="144">THRES</text>
<text x="151" y="138.9">OUT</text>
<text x="206.5" y="143.8" transform="rotate(-90 206.5 143.8)">2</text>
<text x="224.3" y="143.8" transform="rotate(-90 224.3 143.8)">2</text>
<text x="133.9" y="145.2">7</text>
<text x="138.8" y="146.5">DISCH</text>
<text x="149.4" y="146.5">CONT</text>
<text x="159.4" y="145.2">5</text>
<text x="134" y="150.3">8</text>
<text x="138.8" y="151.6">VCC</text>
<text x="150.7" y="151.6">GND</text>
<text x="159.4" y="150.3">1</text>
<text x="4" y="178.3">D</text>
<text x="201.9" y="178.3">Title</text>
<text x="291.4" y="178.3">D</text>
<text x="201.9" y="185.9">Size</text>
<text x="214.6" y="185.9">Number</text>
<text x="265.5" y="185.9">Revision</text>
<text x="203.2" y="189.7">A4</text>
<text x="201.9" y="193.5">Date:</text>
<text x="201.9" y="196.1">File:</text>
<text x="213.3" y="193.5">2/14/2025</text>
<text x="213.4" y="196.1">F:\Projects\..\RX.SchDoc</text>
<text x="252.8" y="193.5">Sheet</text>
<text x="252.8" y="196.1">Drawn By:</text>
<text x="259.6" y="193.5">of</text>
<text x="37.9" y="199.9">1</text>
<text x="110.9" y="199.9">2</text>
<text x="184.1" y="199.9">3</text>
<text x="257.1" y="199.9">4</text>
</g>
<g font-size="2.3" fill="#800000">
<text x="222.4" y="35.9">+5</text>
<text x="34.1" y="67.6">+5</text>
<text x="73.5" y="77.8">GND</text>
<text x="79.9" y="75.3">+5</text>
<text x="123.1" y="77.8">+5</text>
<text x="92.6" y="81.6">+5</text>
<text x="162.6" y="90.6">GND</text>
<text x="221.1" y="94.4">GND</text>
<text x="242.7" y="94.4">GND</text>
<text x="32.8" y="109.6">GND</text>
<text x="163.8" y="130">GND</text>
<text x="182.9" y="136.3">GND</text>
<text x="99" y="145.2">GND</text>
<text x="213.4" y="160.5">GND</text>
<text x="163.8" y="164.3">GND</text>
</g>
<g font-size="2.3" fill="#000080">
<text x="180" y="36.4">Rbyp</text>
<text x="180" y="40.4">0603</text>
<text x="70.9" y="53.6">J1</text>
<text x="81.1" y="53.6">22-11-2032</text>
<text x="215.6" y="52.2">Rtr2</text>
<text x="224.3" y="53.4">Rtr3</text>
<text x="233.5" y="52.2">Rtr1</text>
<text x="77" y="56.5" transform="rotate(90 77 56.5)">3</text>
<text x="82.1" y="56.4" transform="rotate(90 82.1 56.4)">2</text>
<text x="87.2" y="56.6" transform="rotate(90 87.2 56.6)">1</text>
<text x="180" y="59">Rsen1</text>
<text x="215.6" y="54.7">10k</text>
<text x="224.3" y="55.9">0603</text>
<text x="233.5" y="54.7">0805</text>
<text x="180" y="63.6">10k</text>
<text x="181.3" y="68.2">Rsen2</text>
<text x="139.6" y="75.3">Sensor</text>
<text x="180" y="76.8">Rsen3</text>
<text x="181.3" y="72.2">0603</text>
<text x="224.3" y="77.6">TRtht</text>
<text x="245.9" y="77.6">TRsmd</text>
<text x="180" y="81.4">0805</text>
<text x="224.3" y="80.1">BC547CG</text>
<text x="245.9" y="80.1">BC847C</text>
<text x="24.8" y="89">1µF</text>
<text x="24.8" y="86.5">Cdec1</text>
<text x="32.5" y="84.9">+</text>
<text x="38" y="84.9">Cdec2</text>
<text x="38.1" y="87.5">Tantal</text>
<text x="52.1" y="85.6">Cdec3</text>
<text x="52.1" y="88.1">EEUFR1V101</text>
<text x="139.6" y="85.4">TSOP38238</text>
<text x="87.2" y="99.2">10k</text>
<text x="87.2" y="96.6">RT3</text>
<text x="94.5" y="99.2">RT2</text>
<text x="94.5" y="101.7">0603</text>
<text x="103.7" y="99.2">0805</text>
<text x="103.7" y="96.6">RT1</text>
<text x="137" y="103.3">SMD</text>
<text x="221.5" y="113.2">D?</text>
<text x="221.5" y="115.7">151053YS04500</text>
<text x="75.7" y="125.9">CT3</text>
<text x="83.4" y="124.4">+</text>
<text x="88.9" y="124.4">CT2</text>
<text x="137" y="123.6">NE555DR</text>
<text x="182.6" y="123.4">0603</text>
<text x="182.6" y="120.8">CC1</text>
<text x="192.7" y="123.4">0805</text>
<text x="192.7" y="120.8">CC2</text>
<text x="75.7" y="128.4">1µF</text>
<text x="88.9" y="126.9">Tantal</text>
<text x="104.2" y="126.2">CT1</text>
<text x="104.2" y="128.8">Electrolythic</text>
<text x="137" y="135">THT</text>
<text x="208" y="137.3">tht</text>
<text x="208" y="134.8">RD3</text>
<text x="216.7" y="136.1">RD2</text>
<text x="225.8" y="137.3">0805</text>
<text x="225.8" y="134.8">RD1</text>
<text x="216.7" y="138.6">0603</text>
<text x="137" y="155.4">NE555P</text>
<text x="265.5" y="196.1">Artem Horiunov</text>
<text x="265.5" y="193.5">RX TX</text>
</g>
<text font-size="2.3" fill="#f00" x="179" y="43.5">Optional</text>
</svg>
